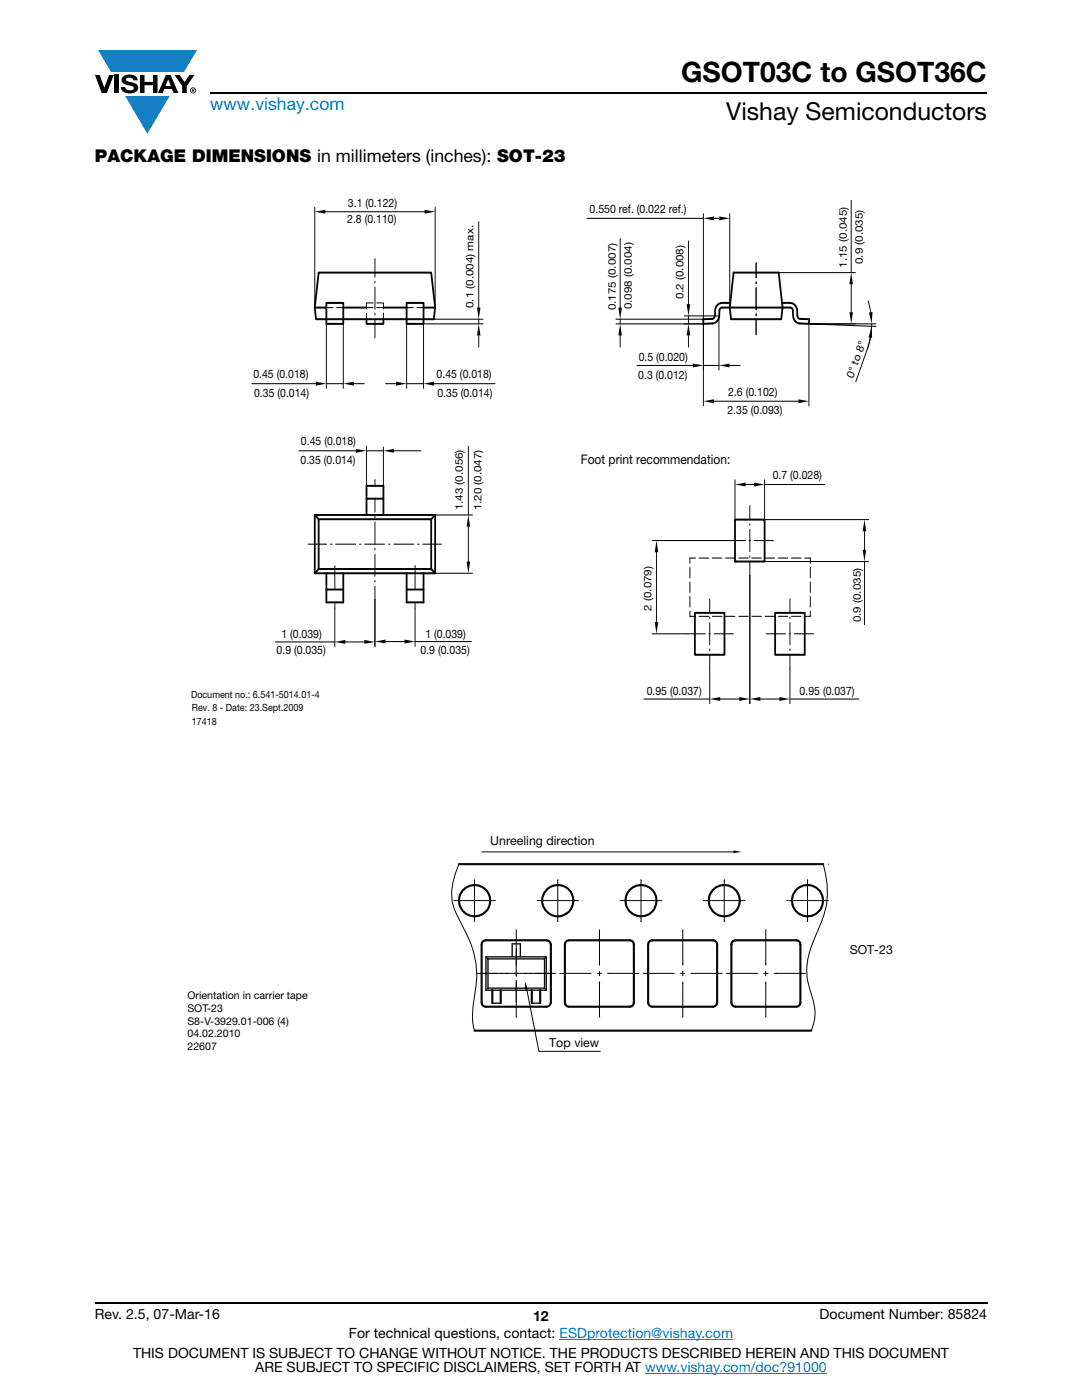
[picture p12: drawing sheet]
<svg xmlns="http://www.w3.org/2000/svg" width="216mm" height="279mm" viewBox="0 0 216 279" stroke-linecap="round" stroke-linejoin="round" font-family="sans-serif">
<g fill="#147fc3">
<path d="M19.6 10h19.7l-2.6 4.3h-1.1h-13.5z"/>
<path d="M25 19.2h8.9l-4.5 7.5z"/>
</g>
<g fill="#000">
<path d="M18.9 15h1l.9 2.5 1-2.5h.9l-1.4 3.6h-1zM22.9 15h.9v3.6h-.9zM24.6 15.3a2.1 2.1 0 0 1 2.8 .3l.1 .4h-.9a.79 .79 0 0 0-.7-.5 .79 .79 0 0 0-.8 .4l.3 .3 1 .2a1.08 1.08 0 0 1 1.2 1 1.08 1.08 0 0 1-1.1 1.2 1.73 1.73 0 0 1-2.4-1.2h.9a.96 .96 0 0 0 .8 .6 .96 .96 0 0 0 .9-.4 1.31 1.31 0 0 0-1.2-.6 1.03 1.03 0 0 1-1.1-.6 1.03 1.03 0 0 1 .2-1.1zM27.9 15h.9v1.3h1.7v-1.3h.9v3.6h-.9v-1.6h-1.7v1.6h-.9zM34.8 15h1.1l.9 1.4 1-1.4h1l-1.5 2.2v1.4h-.9v-1.4z"/>
<path d="M33.6 15.9l.5 1.3h-1.1zM33.1 15l-1.6 3.6h1l.3-.8h1.5l.3 .8h1l-1.6-3.6z"/>
<path d="M38.4 17.8h.2v.2h-.2zM38.3 17.7v.7h.1v-.3l.4 .3-.2-.3 .2-.2-.1-.2z"/>
<path d="M38.1 18a.46 .46 0 0 1 .9 0 .46 .46 0 0 1-.9 0zM37.9 18a.6 .6 0 0 0 1.2 0 .6 .6 0 0 0-1.2 0z"/>
</g>
<path d="M42 18.6h155M18.9 260h178.1" fill="none" stroke="#000" stroke-width=".36"/>
<path d="M111.6 267.3h34.7M128.7 274h36.3" fill="none" stroke="#007ec4" stroke-width=".2"/>
<path d="M38.1 39.4h136.7v105.6h-136.7z" fill="#fff"/>
<g fill="none" stroke="#050504" stroke-width=".2">
<path d="M74.8 51.6v3.7M74.8 56.2v.3M74.8 57.3v4.4M150.9 52.5v2.9M150.9 56.3v.3M150.9 57.4v4.4M65.1 61.4h1.3M67.2 61.4h1.3M73.1 62.5v1.2M73.1 61.4h1.3M74.4 60.5h-1.3v1.2M74.8 62.5v.4"/>
<path d="M74.8 63.7v3.7M75.2 60.5h1.3v1.2M75.2 61.4h1.3M76.5 62.5v1.2M81.1 61.4h1.3M83.2 61.4h1.3M150.9 62.7v.3M150.9 63.8v3M74.8 95.7v1.3M74.8 99.5v2.7M61.5 108.6h3.7M65.9 108.6h.3"/>
<path d="M66.8 112.9v4.8M67 108.6h4M71.7 108.6h.3M72.8 108.6h4M74.8 103v.4M74.8 104.2v4.4M74.8 109.4v.4M74.8 110.6v4.4M74.8 115.8v.4M74.8 117v12M77.5 108.6h.3M78.6 108.6h4"/>
<path d="M82.8 112.9v4.8M83.3 108.6h.3M84.4 108.6h3.7M55 128.1h11.8M66.8 120.2v8.8M68.9 128.1h3.8M82.8 120.2v1.2"/>
</g>
<g fill="none" stroke="#050504" stroke-width=".38">
<path d="M63.6 54.4h22.4l.8 7-.2 2.3h-23.5l-.3-2.3zM62.8 61.4h2.3M65.1 60.5h3.4v4.1h-3.4zM68.5 61.4h4.6M73.1 63.7v.9h3.4v-.9M76.5 61.4h4.6M81.1 60.5h3.4v4.1h-3.4zM84.5 61.4h2.3M73.1 99.5h3.4M62.8 102.8l.8 .8M62.8 114.4h24M63.6 113.6l-.8 .8"/>
<path d="M63.6 103.6v10M63.6 103.6h22.4v10M63.6 113.6h22.4M65.1 114.4v5.8h3.4v-5.8M65.1 117.7h3.4M76.5 102.8v-5.8h-3.4v5.8M81.1 114.4v5.8h3.4v-5.8M81.1 117.7h3.4M86 113.6l.8 .8M86.8 102.8v11.6M86.8 102.8h-24v11.6M86.8 102.8l-.8 .8"/>
</g>
<g fill="#050504">
<path d="M72.7 127.7l2.1 .4-2.1 .4z"/>
<path d="M66.8 128.1l2.1-.4v.8z"/>
</g>
<path d="M74.8 119.7v9.3M76.9 128h3.8M82.8 121.4v7.6M82.8 128h11.3" fill="none" stroke="#050504" stroke-width=".2"/>
<g fill="#050504">
<path d="M74.8 128l2.1-.4v.8z"/>
<path d="M80.7 127.6l2.1 .4-2.1 .4z"/>
</g>
<path d="M93.5 89.1v13.7M86.8 114.4h7.5M86.8 102.8h7.5M93.5 105.1v7" fill="none" stroke="#050504" stroke-width=".2"/>
<g fill="#050504">
<path d="M93.1 112.1h.7l-.3 2.3z"/>
<path d="M93.5 102.8l.3 2.3h-.7z"/>
</g>
<path d="M59.6 90h11.4M73.1 89v8M73.1 90h3.4M76.5 89.2v7.8M78.6 90h5.4" fill="none" stroke="#050504" stroke-width=".2"/>
<g fill="#050504">
<path d="M71 89.6l2.1 .4-2.1 .4z"/>
<path d="M76.5 90l2.1-.4v.8z"/>
</g>
<path d="M62.8 41.3v20.1M64.9 42.3h19.8M86.8 41.3v20.1" fill="none" stroke="#050504" stroke-width=".2"/>
<g fill="#050504">
<path d="M62.8 42.3l2.1-.4v.7z"/>
<path d="M84.7 41.9l2.1 .4-2.1 .3z"/>
</g>
<path d="M50.3 76.6h12.7M65.1 64.6v12.9M65.1 76.6h3.4M68.5 64.6v12.9M70.6 76.6h2.1" fill="none" stroke="#050504" stroke-width=".2"/>
<g fill="#050504">
<path d="M68.5 76.6l2.1-.4v.8z"/>
<path d="M63 76.2l2.1 .4-2.1 .4z"/>
</g>
<path d="M76.9 76.6h2.1M81.1 64.6v12.9M81.1 76.6h3.4M84.5 64.6v12.9M86.6 76.6h12.2" fill="none" stroke="#050504" stroke-width=".2"/>
<g fill="#050504">
<path d="M79 76.2l2.1 .4-2.1 .4z"/>
<path d="M84.5 76.6l2.1-.4v.8z"/>
</g>
<path d="M95.5 44.2v17.2M84.5 64.6h11.9M86.6 63.7h9.8M95.5 63.7v.9M95.5 67v2.3" fill="none" stroke="#050504" stroke-width=".2"/>
<g fill="#050504">
<path d="M95.5 64.6l.4 2.3h-.7z"/>
<path d="M95.2 61.4h.7l-.4 2.3z"/>
</g>
<path d="M140.4 64.6v16.4M161.4 64.6v16.4M142.5 80.1h16.8" fill="none" stroke="#050504" stroke-width=".2"/>
<g fill="#050504">
<path d="M140.4 80.1l2.1-.4v.8z"/>
<path d="M159.3 79.7l2.1 .4-2.1 .4z"/>
</g>
<path d="M123.7 47.6v13.8M122.9 64.6h17.5M122.9 63.7h17.5M123.7 63.7v.9M123.7 67v2.3" fill="none" stroke="#050504" stroke-width=".2"/>
<g fill="#050504">
<path d="M123.7 64.6l.4 2.3h-.7z"/>
<path d="M123.4 61.4h.7l-.4 2.3z"/>
</g>
<path d="M169.8 40v14.4M155.4 54.4h15.3M169.8 56.7v5.6M161.4 64.6h9.3" fill="none" stroke="#050504" stroke-width=".2"/>
<g fill="#050504">
<path d="M169.5 62.3h.7l-.4 2.3z"/>
<path d="M169.8 54.4l.4 2.3h-.7z"/>
</g>
<path d="M146.7 103.7h5.9v8.4h-5.9z" fill="none" stroke="#050504" stroke-width=".38"/>
<circle cx="146.7" cy="112.1" r=".19" fill="#050504"/>
<path d="M138.7 122.3h5.9v8.4h-5.9zM154.7 122.3h5.9v8.4h-5.9z" fill="none" stroke="#050504" stroke-width=".38"/>
<g fill="none" stroke="#050504" stroke-width=".2">
<path d="M141.6 119.5v2.8M144.9 107.9h3.8M149.5 107.9h.3M149.6 100.9v2.8M149.6 104.5v.4M149.6 105.7v4.4M149.6 110.9v.4M149.6 112.1v28.3M150.5 107.9h3.8M157.6 119.5v2.8M128.5 139.5h13.1M136.9 126.5h3.8"/>
<path d="M141.5 126.5h.3M141.6 123.1v.4M141.6 124.3v4.4M141.6 129.5v.4M141.6 130.7v9.7M142.5 126.5h3.8M143.7 139.5h3.8M152.9 126.5h3.8M157.5 126.5h.3M157.6 123.1v.4M157.6 124.3v4.4M157.6 129.5v.4"/>
<path d="M157.6 130.7v2.8M158.5 126.5h3.8"/>
</g>
<g fill="#050504">
<path d="M147.5 139.1l2.1 .4-2.1 .4z"/>
<path d="M141.6 139.5l2.1-.4v.8z"/>
</g>
<path d="M149.6 114.9v25.5M151.7 139.5h3.8M157.6 133.5v6.9M157.6 139.5h13.8" fill="none" stroke="#050504" stroke-width=".2"/>
<g fill="#050504">
<path d="M149.6 139.5l2.1-.4v.8z"/>
<path d="M155.5 139.1l2.1 .4-2.1 .4z"/>
</g>
<path d="M130.1 107.9h14.8M131 110.2v14M130.1 126.5h6.8" fill="none" stroke="#050504" stroke-width=".2"/>
<g fill="#050504">
<path d="M130.6 124.1h.7l-.3 2.4z"/>
<path d="M131 107.9l.3 2.3h-.7z"/>
</g>
<path d="M146.7 95.8v7.9M148.8 96.7h1.7M152.6 95.8v7.9M152.6 96.7h12" fill="none" stroke="#050504" stroke-width=".2"/>
<g fill="#050504">
<path d="M146.7 96.7l2.1-.4v.8z"/>
<path d="M150.5 96.3l2.1 .4-2.1 .4z"/>
</g>
<path d="M152.6 103.7h20.7M152.6 112.1h20.7M172.5 106v3.7M172.5 112.1v12.6" fill="none" stroke="#050504" stroke-width=".2"/>
<g fill="#050504">
<path d="M172.5 103.7l.3 2.3h-.7z"/>
<path d="M172.1 109.7h.7l-.3 2.4z"/>
</g>
<g fill="none" stroke="#050504" stroke-width=".2">
<path d="M150.9 52.5v2.9M150.9 56.3v.3M150.9 57.4v4.4M150.9 62.7v.3M150.9 63.8v3M173.2 60.1l.5 2.2M173.7 67.4l-.6 2.2M173.9 64.6l-.2 2.4-.3 1.8-2.6 7.4M174.8 64.6h-13.4l13.4 .5M137.7 113.2v2.1M137.7 116.1v2.1M137.7 119v2.1"/>
<path d="M138.8 111.4h-1.1v1M139.5 111.4h1.9M142.1 111.4h1.9M144.8 111.4h1.9M147.4 111.4h1.9M150 111.4h1.9M152.7 111.4h1.9M155.3 111.4h1.9M157.9 111.4h1.9M160.6 111.4h1.1v1M161.7 113.2v2.1M161.7 116.1v2.1"/>
<path d="M161.7 119v2.1M137.7 122v1h1.1M139.5 123h1.9M142.1 123h1.9M144.8 123h1.9M147.4 123h1.9M150 123h1.9M152.7 123h1.9M155.3 123h1.9M157.9 123h1.9M161.7 122v1h-1.1"/>
</g>
<path d="M146.4 54.4h9l.7 7-.2 2.3h-10l-.3-2.3zM156 60.5h1.6a1.49 1.49 0 0 1 1.5 1.5v1l.2 .5 .4 .1 1.7 .1v.9h-1.8a1.5 1.5 0 0 1-1.3-1.6l-.1-1.2-.2-.3-.4-.1h-13.5l-.3 .1-.3 .5a2.05 2.05 0 0 1-1.1 2.5l-2 .1-.1-.9 2-.1 .4-.6a2.34 2.34 0 0 1 .7-2.3l.7-.2h1.6" fill="none" stroke="#050504" stroke-width=".38"/>
<g fill="#050504">
<path d="M173.9 65.1l.1 2.4-.7-.1z"/>
<path d="M173.4 62.3h.7l-.2 2.3z"/>
</g>
<path d="M137.4 48.1v12.6M136.5 63h7M136.5 64.6h3.9M137.4 63v1.6M137.4 67v2.3" fill="none" stroke="#050504" stroke-width=".2"/>
<g fill="#050504">
<path d="M137.4 64.6l.3 2.3h-.7z"/>
<path d="M137 60.7h.7l-.3 2.3z"/>
</g>
<path d="M127.1 72.9h11.1M140.4 64.6v9.3M140.4 72.9h3.1M143.5 62.9v11M145.6 72.9h2.1" fill="none" stroke="#050504" stroke-width=".2"/>
<g fill="#050504">
<path d="M143.5 72.9l2.1-.3v.7z"/>
<path d="M138.2 72.6l2.2 .3-2.2 .4z"/>
</g>
<path d="M117.1 43.6h23.3M140.4 42.6v22M142.5 43.6h1M145.6 42.6v18.8" fill="none" stroke="#050504" stroke-width=".2"/>
<g fill="#050504">
<path d="M143.5 43.2l2.1 .4-2.1 .4z"/>
<path d="M140.4 43.6l2.1-.4v.8z"/>
</g>
<path d="M37.4 166.6h140.8v43.4h-140.8z" fill="#fff"/>
<g fill="none" stroke="#050504" stroke-width=".42">
<path d="M91.6 172.5h72.7M96.5 187.8l12.6-.1 .4 .1 .4 .7v11.6l-.1 .4-.3 .3-.4 .1-12.6-.1-.3-.3-.1-.4v-11.6l.1-.4zM113.1 187.8l12.6-.1 .4 .1 .3 .3 .1 .4-.1 12-.3 .3-.4 .1-12.6-.1-.3-.3-.1-.4v-11.6l.1-.4zM129.7 187.8l12.6-.1 .4 .1 .3 .3 .1 .4-.1 12-.3 .3-.4 .1-12.6-.1-.3-.3-.1-.4v-11.6l.1-.4zM146 188.1l.3-.3 .5-.1 12.5 .1 .3 .3 .1 .4-.1 12-.3 .3-.4 .1-12.6-.1-.3-.3-.1-.4zM94.7 205.7h67.2"/>
<circle cx="94.7" cy="179.8" r="3.1"/>
<circle cx="111.3" cy="179.7" r="3.1"/>
<circle cx="127.9" cy="179.7" r="3.1"/>
<circle cx="144.5" cy="179.7" r="3.1"/>
<circle cx="161.1" cy="179.7" r="3.1"/>
</g>
<g fill="none" stroke="#050504" stroke-width=".2">
<path d="M90.6 179.7h8.2M91.6 172.5a13.9 13.9 0 0 0-1.4 7.4l.5 1.6 .8 1.7a24.7 24.7 0 0 1 3.6 11.3l-.1 2a28.9 28.9 0 0 0-.6 8.1l.3 1.1M94.7 175.6v8.3M98.8 172.5h.1M107.2 179.7h8.3M111.3 175.6v8.3M115.5 172.5h.1M123.7 179.7h8.4M128 175.6v8.3M132.1 172.5h.1M140.4 179.7h8.3M144.6 175.6v8.3"/>
<path d="M148.7 172.5h.1M157 179.7h8.3M161.2 175.6v8.3M164.3 172.5a16.8 16.8 0 0 1-1.1 13.2 18.3 18.3 0 0 0-2.1 9.7l.4 1.7a12.7 12.7 0 0 1 1 6.7l-.6 1.9M165.3 172.5h.1M95.1 194.3h6.2M102.6 194.3h.8M103 196.3h.1M103 192.2h.1M103 195.9l.1 7M103 193.9v.8M103.1 185.6l-.1 7"/>
<path d="M104.7 194.3h6.2M111.7 194.3h6.2M119.2 194.3h.8M119.6 196.3h.1M119.6 192.2h.1M119.6 195.9l.1 7M119.6 193.9v.8M119.7 185.6l-.1 7M121.2 194.3h6.3M128.3 194.3h6.3M135.8 194.3h.8M136.2 196.3h.1"/>
<path d="M136.2 192.2h.1M136.2 195.9l.1 7M136.2 193.9v.8M136.3 185.6l-.1 7M137.9 194.3h6.2M144.9 194.3h6.3M152.4 194.3h.9M152.8 196.3h.1M152.8 192.2h.1M152.8 195.9v7M152.8 193.9v.8M152.8 185.6v7"/>
<path d="M154.5 194.3h6.2"/>
</g>
<path d="M104.7 195.8l.6 1.6-.5 .1z" fill="#050504"/>
<path d="M105 197.1l2.5 12.7h12.3" fill="none" stroke="#050504" stroke-width=".2"/>
<path d="M146.3 169.7l1.7 .3-1.7 .3z" fill="#050504"/>
<path d="M96.2 170h50.1M96.3 194.3h3M100 194.3h.3M101 194.3h3.9M103 189.5v4.4M103 194.6v.3M103 195.6v4.3M105.7 194.3h.3M106.7 194.3h2.9" fill="none" stroke="#050504" stroke-width=".2"/>
<path d="M98.2 197.6v2.6M99.9 197.6v2.6M106.1 197.6v2.6M107.8 197.6v2.6" fill="none" stroke="#050504" stroke-width=".42"/>
<g fill="none" stroke="#050504" stroke-width=".26">
<path d="M97 197.6h12M97 191l.4 .4M97.4 197.2h11.3M97.4 191.4h11.3v5.8M97.4 191.4v5.8M97.4 197.2l-.4 .4M102.2 191v-2.6h1.6v2.6M108.7 197.2l.3 .4M109 191h-12v6.6M109 191v6.6M109 191l-.3 .4M98.2 200.2h1.7"/>
<path d="M106.1 200.2h1.7"/>
</g>
<text font-size="5.6" x="135.9" y="16.4">GSOT03C to GSOT36C</text>
<text font-size="4.9" x="144.9" y="24">Vishay Semiconductors</text>
<text font-size="3.5" fill="#007ec4" x="42" y="21.9">www.vishay.com</text>
<text font-size="3.5" x="18.9" y="32.3">PACKAGE DIMENSIONS in millimeters (inches): SOT-23</text>
<g font-size="2.8">
<text x="18.9" y="263.3">Rev. 2.5, 07-Mar-16</text>
<text x="106.4" y="263.6">12</text>
<text x="163.6" y="263.3">Document Number: 85824</text>
<text x="69.6" y="267.1">For technical questions, contact: ESDprotection@vishay.com</text>
<text x="26.5" y="271">THIS DOCUMENT IS SUBJECT TO CHANGE WITHOUT NOTICE. THE PRODUCTS DESCRIBED HEREIN AND THIS DOCUMENT</text>
<text x="50.9" y="273.8">ARE SUBJECT TO SPECIFIC DISCLAIMERS, SET FORTH AT www.vishay.com/doc?91000</text>
</g>
<text font-size="2.6" fill="#050504" x="115.9" y="92.5">Foot print recommendation:</text>
<g font-size="2.5" fill="#050504">
<text x="97.8" y="168.6">Unreeling direction</text>
<text x="169.6" y="190.4">SOT-23</text>
<text x="109.6" y="208.9">Top view</text>
</g>
<g font-size="2.3" fill="#050504">
<text x="69.4" y="41.3">3.1 (0.122)</text>
<text x="69.3" y="44.5">2.8 (0.110)</text>
<text x="117.6" y="42.5">0.550 ref. (0.022 ref.)</text>
<text x="127.4" y="72">0.5 (0.020)</text>
<text x="50.6" y="75.5">0.45 (0.018)</text>
<text x="87.1" y="75.5">0.45 (0.018)</text>
<text x="127.4" y="75.6">0.3 (0.012)</text>
<text x="50.7" y="79.2">0.35 (0.014)</text>
<text x="87.3" y="79.2">0.35 (0.014)</text>
<text x="145.2" y="82.6">2.35 (0.093)</text>
<text x="145.3" y="79">2.6 (0.102)</text>
<text x="60.1" y="88.8">0.45 (0.018)</text>
<text x="60" y="92.6">0.35 (0.014)</text>
<text x="154.2" y="95.6">0.7 (0.028)</text>
<text x="55.2" y="130.5">0.9 (0.035)</text>
<text x="56.2" y="127.4">1 (0.039)</text>
<text x="83.9" y="130.5">0.9 (0.035)</text>
<text x="84.9" y="127.4">1 (0.039)</text>
<text x="129" y="138.7">0.95 (0.037)</text>
<text x="159.6" y="138.7">0.95 (0.037)</text>
</g>
<g font-size="2.1" fill="#050504">
<text x="169" y="53.4" transform="rotate(-90 169 53.4)">1.15 (0.045)</text>
<text x="172.2" y="52.7" transform="rotate(-90 172.2 52.7)">0.9 (0.035)</text>
<text x="136.4" y="59.8" transform="rotate(-90 136.4 59.8)">0.2 (0.008)</text>
<text x="94.5" y="61.5" transform="rotate(-90 94.5 61.5)">0.1 (0.004) max.</text>
<text x="122.9" y="61.9" transform="rotate(-90 122.9 61.9)">0.175 (0.007)</text>
<text x="126.1" y="61.8" transform="rotate(-90 126.1 61.8)">0.098 (0.004)</text>
<text x="170.2" y="75.6" transform="rotate(-70 170.2 75.6)">0° to 8°</text>
<text x="92.4" y="101.8" transform="rotate(-90 92.4 101.8)">1.43 (0.056)</text>
<text x="96.1" y="101.9" transform="rotate(-90 96.1 101.9)">1.20 (0.047)</text>
<text x="130" y="121.9" transform="rotate(-90 130 121.9)">2 (0.079)</text>
<text x="171.8" y="124.2" transform="rotate(-90 171.8 124.2)">0.9 (0.035)</text>
</g>
<g font-size="2.1">
<text x="37.4" y="199.4">Orientation in carrier tape</text>
<text x="37.4" y="201.9">SOT-23</text>
<text x="37.4" y="204.5">S8-V-3929.01-006 (4)</text>
<text x="37.4" y="207">04.02.2010</text>
<text x="37.4" y="209.6">22607</text>
</g>
<g font-size="2" fill="#050504">
<text x="38.1" y="139.3">Document no.: 6.541-5014.01-4</text>
<text x="38.3" y="142">Rev. 8 - Date: 23.Sept.2009</text>
<text x="38.3" y="144.6">17418</text>
</g>
</svg>
